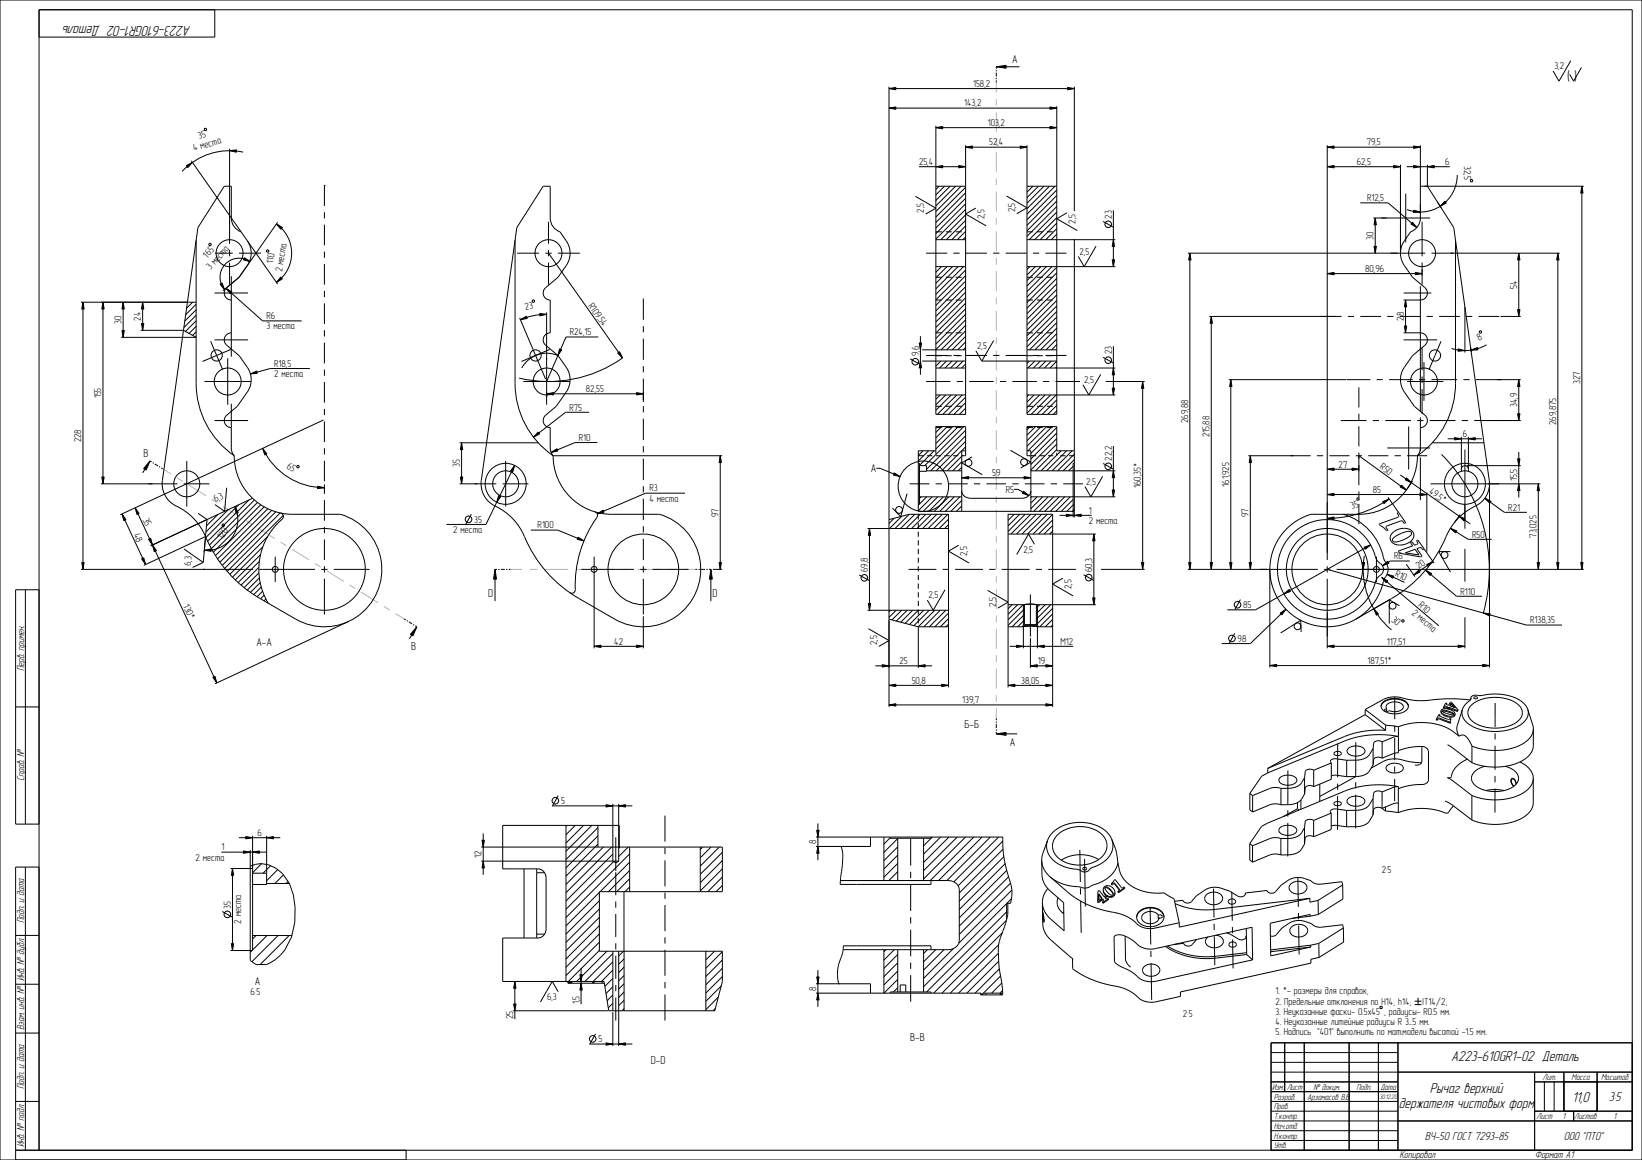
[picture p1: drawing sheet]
<svg xmlns="http://www.w3.org/2000/svg" width="841mm" height="594mm" viewBox="0 0 841 594" stroke-linecap="round" stroke-linejoin="round" font-family="sans-serif">
<g fill="#000">
<path d="M510 34l5-1v2zM455 45h4v1zM455 55h4v1zM538 55h3l-3 1zM547 45h3l-3 1zM118 77h3v1zM479 65h4v1zM495 75h3v1zM523 75h3l-3 1zM538 65h3l-3 1zM680 75h3v1zM724 75h3l-3 1z"/>
<path d="M95 85l4-2-3 3zM479 85h4v1zM491 85h4l-4 1zM680 85h3v1zM714 85h3l-3 1zM724 85h3l-3 1zM731 85h4v1zM810 95l1 4h-1zM142 115l3 1-1 1zM704 112l1 3h-1zM723 114l3 3-3-2zM724 108l3 1h-3z"/>
<path d="M740 103l1 1-3 2zM125 132l3 2-3-1zM570 123l1 3h-1zM570 133h1l-1 4zM609 130l1 3h-1zM704 126h1l-1 4zM778 130v3h-1zM798 130v3h-1zM53 155v3h-1zM63 155l1 3h-2zM73 155l1 3h-2zM113 146l1-1 1 3z"/>
<path d="M116 148l3 2h-1zM144 142l1 1-3 2zM680 140h3v1zM720 154v3h-1zM725 140h3l-3 1zM62 169h2l-1 4zM72 166h2l-1 3zM267 164l3-2v1zM276 161h4l-3 1zM471 176h1l-1 3zM620 162l1 4h-1zM719 167h1v3z"/>
<path d="M747 179l3 1h-3zM753 179l4-1v1zM777 159h1v3zM287 179h1l-2 3zM316 181l1-1 2 3zM471 185l1 3h-1zM570 188l1 4h-1zM630 194l1 4h-1zM778 194v4h-1zM280 202l3-1v1zM326 201l3 1h-3zM570 199h1l-1 3z"/>
<path d="M777 212h1v3zM77 236l-2 5-1-1zM135 230l2 2-1 1zM236 227l1 3h-1zM264 238l-1 4-1-1zM276 221v1l-3 2zM282 232l3-2 1 1zM640 233l1 4h-1zM745 224l3 1h-3zM752 225l4-1v1zM777 235h1v3zM52 244h1v4z"/>
<path d="M120 259l2 3-1 1zM163 249l3 1h-3zM236 244h1l-1 4zM255 254h1l-2 3zM493 245l3-1v1zM524 244l4 1h-4zM570 241l1 4h-1zM570 251h1l-1 3zM680 240h3v1zM680 253h3v1zM692 240h4l-4 1zM708 257l3-2-2 3z"/>
<path d="M718 248l2 3-3-2zM720 245l3 2-3-1zM727 253h4l-4 1zM761 255l3 2-1 1zM778 248v3h-1zM788 248v3h-1zM62 263l3 3-2 1zM69 260l2 3h-1zM76 276h1l1 3zM296 275l3 2-3-1zM306 263l3-2v1zM445 271l1 3h-1z"/>
<path d="M546 263l4 1h-4zM550 264l4-1v1zM560 273l1 4h-1zM680 265h3v1zM699 280l3-1-3 2zM743 271l3 1v1zM747 264l3 2v1zM73 286h1l1 3zM105 282l3-1v1zM254 292v5h-1zM364 292l1 5h-2zM609 288h1l-1 4z"/>
<path d="M620 288h1l-1 4zM630 288h1l-1 4zM640 288h1l-1 4zM698 288h1l-1 4zM708 296l3 1-1 1zM724 294l3-2v1zM730 292l3 2-1 1zM731 289l3-1-3 2zM787 288h1v4zM797 288h1v4zM810 288h1l-1 4zM445 309h1l-1 4z"/>
<path d="M560 306h1l-1 4zM658 304l2-2 1 1zM656 314l3-2-2 3zM704 312l2 2-1 1zM760 314h3v1zM213 321l-2 5-1-1zM304 331l4-1v2zM326 330l3 1-3 1zM521 330l3 1-3 1zM531 331l4-1v2zM680 331l3-1v2zM747 330l3 1-3 1z"/>
<path d="M455 351l4-1v2zM482 350l4 1-4 1zM516 351l4-1v2zM528 341l3-1v2zM536 350l3 1-3 1zM536 340l3 1-3 1zM455 361l4-1v2zM510 376l5-1v2zM536 360l3 1-3 1zM310 412l4 1h-4zM317 413l3-1v1zM126 428l3 1-3 1z"/>
<path d="M137 429l3-1v2zM247 430h1l-1 4zM418 425h2l-1 4zM419 433l1 4h-2zM247 441l1 3h-1zM263 514h1v4zM264 503v3h-1zM297 499h1v4zM298 503v4h-1zM419 509l1 3h-2zM418 500h2l-1 4zM310 534l4 1h-4z"/>
<path d="M317 535l3-1v1z"/>
</g>
<g fill="none" stroke="#000" stroke-width=".51">
<path d="M0 0h841v594h-841zM110 5v14h-90M510 34l5-1v2zM510 36v1M510 37v2M510 40v1M522 34h-12v1M455 45h4v1zM455 55h4v1zM455 44v273l15 4M455 55h86M455 45h95"/>
<path d="M510 41v1M538 55h3l-3 1zM541 54v158h-15v-138M547 45h3l-3 1zM550 44v64M105 66h1v1h-1zM118 77h3v1zM118 76v39M125 78a33 33 0 0 0-32 10M479 65h4v1zM479 64v148h16v-138M479 65h62"/>
<path d="M495 75h3v1zM495 75h31M523 75h3l-3 1zM538 65h3l-3 1zM680 75h3v1zM680 75h47M680 74v209M724 75h3l-3 1zM727 74v22M95 85l4-2-3 3zM98 82l25 37M471 85h24"/>
<path d="M479 85h4v1zM479 95h16M481 95l-2 2M484 95l-5 5M487 95l-8 8M489 95l-10 10M491 85h4l-4 1zM492 95l-13 13M495 96l-16 15M495 99l-16 15M526 95h15M526 95v1"/>
<path d="M529 95l-3 3M532 95l-6 6M535 95l-9 9M538 95l-12 12M540 95l-14 15M541 97l-15 16M680 85h3v1zM680 85h37M714 85h3l-3 1zM717 84v46M720 85h23M724 85h3l-3 1z"/>
<path d="M730 95h81M731 85h4v1zM731 84v11M746 90a19 19 0 0 1-25 17M753 92h1v1h-1zM810 95l1 4h-1zM810 95v197M142 115l3 1-1 1zM142 115a18 18 0 0 1 0 30M142 114l-20 28-8 7M495 102l-16 15M495 104l-16 16"/>
<path d="M495 107l-16 15M495 110l-13 13M495 113l-10 10M495 116l-7 7M495 119l-5 4M541 100l-15 15M541 103l-15 15M541 106l-15 15M541 109l-14 14M541 111l-11 12M541 114l-8 9M541 117l-5 6"/>
<path d="M541 120l-3 3M565 113l5 3M570 108v29M697 104h14l15 13M703 112h7M704 112l1 3h-1zM704 112v18M723 114l3 3-3-2zM724 108l3 1h-3zM727 105v5M736 103l2 3M740 103l1 1-3 2z"/>
<path d="M107 125h1v1l-1-1zM125 132l3 2-3-1zM127 123l15 22M128 134a10 10 0 0 0-13 1 10 10 0 0 0 0 13M137 128l1 1h-1zM281 130l38 53a66 66 0 0 1-53 11M479 137h16M479 123h16M479 137h.1M482 137l-3 2M485 137l-6 5M488 137l-9 8"/>
<path d="M491 137l-12 11M494 137l-15 14M495 121l-2 2M495 138l-16 16M526 137h45M526 123h45M527 137l-1 1M530 137l-4 4M533 137l-7 7M536 137l-10 9M539 137l-13 12M541 137l-15 15"/>
<path d="M541 140l-15 15M550 122v143M570 133h1l-1 4zM570 123l1 3h-1zM608 130h108M609 130l1 3h-1zM609 130v162M704 126h1l-1 4zM725 140h3l-3 1zM728 138v3M743 130h56M778 130v3h-1z"/>
<path d="M778 130v32M798 130v3h-1zM798 130v162M52 155h48M53 155v3h-1zM53 155v93M63 155l1 3h-2zM63 155v18M73 155l1 3h-2zM73 155v14M99 155l-3 3M100 156l-5 5"/>
<path d="M100 159l-5 5M113 146l1-1 1 3zM116 148l3 2h-1zM116 148l19 16h20M144 142l1 1-3 2zM273 154h1v1h-1zM280 160v24M495 141l-16 15M495 144l-16 15M495 147l-16 15M495 150l-16 15M495 152l-16 16"/>
<path d="M495 155l-16 16M495 158l-16 15M541 143l-15 15M541 145l-15 16M541 148l-15 15M541 151l-15 15M541 154l-15 15M541 157l-15 15M541 160l-15 15M680 140h3v1zM680 140h48M719 154h8"/>
<path d="M720 154v3h-1zM720 154v16M750 157v24M777 159h1v3zM62 169h2l-1 4zM72 169h22l6 4h-38M72 166h2l-1 3zM100 161l-6 7M100 164l-5 6M100 167l-3 4M100 170l-1 2M266 163l4 8"/>
<path d="M267 164l3-2v1zM276 161h4l-3 1zM280 161l-7 1-6 2M287 179h1l-2 3zM306 173h-16l-10 22M471 176h1l-1 3zM471 172v20M472 179h23M495 161l-16 15M495 164l-16 15M495 167l-13 12M495 169l-10 10"/>
<path d="M495 172l-7 7M495 175l-4 4M495 178l-2 1M526 179h15M541 162l-15 16M541 165l-14 14M541 168l-11 11M541 171l-8 8M541 174l-5 5M541 176l-2 3M570 177v25M619 162h65"/>
<path d="M620 162l1 4h-1zM620 162v130M719 170h8M719 167h1v3zM747 179l3 1h-3zM753 177l1 3M753 179l4-1v1zM758 170l1-1v1l-1 1zM761 177a22 22 0 0 1-18 1M769 162h10M100 196v-73l-17 123M286 182a14 14 0 0 0-19 6"/>
<path d="M316 181l1-1 2 3zM466 184l5 3M471 185l1 3h-1zM472 185h23M479 188h16M482 185l-3 2M485 185l-4 3M488 185l-4 3M490 185l-3 3M493 185l-3 3M495 186l-2 2M526 188h45"/>
<path d="M526 185h15M527 185l-1 1M530 185l-4 3M533 185l-4 3M536 185l-4 3M538 185l-3 3M541 185l-3 3M541 188h.1M565 183l5 3M570 199h1l-1 3zM570 188l1 4h-1zM629 194h61"/>
<path d="M630 194l1 4h-1zM630 194v98M767 194h12M778 194v4h-1zM778 194v21M166 215l-104 49M280 202l3-1v1zM280 201v2M280 202h49M302 211h-12l-17 13M326 201l3 1h-3zM329 201v5"/>
<path d="M479 218v14M479 218h16v15M479 202h16M479 218v1M482 202l-3 2M482 218l-3 3M484 202l-5 5M485 218l-6 6M487 202l-8 8M488 218l-9 9M490 202l-10 10M491 218l-12 12"/>
<path d="M493 202l-10 10M494 218l-20 20M495 203l-9 9M495 206l-6 6M495 209l-4 3M495 212h-1M526 202h45M527 202l-1 1M528 218l-2 2M530 202l-4 4M530 218l-4 5M532 202l-6 7"/>
<path d="M533 218l-7 8M535 202l-9 10M536 218l-10 10M538 202l-10 10M539 218l-13 13M541 202l-10 10M541 205l-7 7M541 208l-4 4M541 210l-2 2M541 219l-13 13M768 215h11M777 212h1v3z"/>
<path d="M77 236l-2 5-1-1zM78 237l-1-1-4 6M78 237h1M79 238l2 1M81 239h1M83 240h.1M120 233a30 30 0 0 0 30 30h24a29 29 0 0 1 19 40 29 29 0 0 1-42 14l-18-11a66 66 0 0 1-28-31M135 230l2 2-1 1zM135 230a35 35 0 0 0 31 20M152 238l1 1v1l-1-1zM235 227h14M236 227l1 3h-1z"/>
<path d="M236 227v21M264 238l-1 4-1-1zM264 238l-15 31h-20M276 221v1l-3 2zM282 229v2a19 19 0 0 1 2 9 30 30 0 0 0 29 23h25a29 29 0 0 1 19 40 29 29 0 0 1-42 14M282 232l3-2 1 1zM306 227h-11l-13 5M470 233h3M470 237h1v21h-1M473 231l-3 2M475 233h3M476 231l-6 5"/>
<path d="M478 231l-7 7h4v3h-4M479 231h-9v31h80M493 234l-8 7M493 236l-5 5M493 239l-2 2M495 231h-2v31M495 220l-20 20M495 223l-18 18M495 226l-16 15M495 229l-13 12M526 231h2v31M541 233h.1"/>
<path d="M541 232v1M541 222l-13 13M541 225l-13 13M541 227l-13 14M541 230l-11 11M543 233h3M543 231l-10 10M546 231l-10 10M548 233h2M549 231l-10 10M550 239l-3 2M550 237v28"/>
<path d="M550 231h-9v-13h-15v15M550 233l-8 8M550 235l-5 6M565 237l5 3M570 228v26M639 233h23M640 233l1 4h-1zM640 233v59M692 240h4l-4 1zM727 229v2a19 19 0 0 0-2 9 30 30 0 0 1-29 23h-25a30 30 0 0 0-10 51 30 30 0 0 0 48-18 8 8 0 0 0 0-10 30 30 0 0 0-21-23M738 233a83 83 0 0 1 22 81M741 225h18"/>
<path d="M745 224l3 1h-3zM748 224v17M751 238h28M752 225l4-1v1zM752 224v17M777 235h1v3zM778 231v24M52 248h26M52 244h1v4zM90 259l5 3 5 4 3 5 2 4M120 259l2 3-1 1zM120 259a16 16 0 0 1-15 23"/>
<path d="M122 259l-17 16M127 256l-21 21M129 255l-23 11M130 256l-23 23M132 257l-24 24M134 258l-25 25M135 260l-25 24M163 249l3 1h-3zM166 248v3M235 248h10M236 244h1l-1 4zM255 254h1l-2 3z"/>
<path d="M351 253h-20l-25 10M471 254h22M472 254l-1 1M475 241h18M475 254l-5 5M477 254l-7 8M480 254l-7 8M483 254l-7 8M486 254l-7 8M489 254l-8 8M492 254l-8 8M493 245l3-1v1z"/>
<path d="M493 251l1 3 3 1h27l3-1 1-3M493 245h35M493 256l-6 6M493 259l-3 3M524 244l4 1h-4zM528 254h43M528 241h43M528 254v1M531 254l-3 4M534 254l-6 6M537 254l-8 8M540 254l-8 8"/>
<path d="M543 254l-8 8M545 254l-7 8M548 254l-7 8M550 258h.1M550 256l-6 6M550 258l-4 4M570 251h1l-1 3zM570 241l1 4h-1zM680 240h3v1zM680 253h3v1zM680 253h51M680 240h16"/>
<path d="M695 255h1v1h-1zM696 241v-8l24 18M708 257l3-2-2 3zM711 255l5 7M711 255a55 55 0 0 1-31 10M717 243l36 25M718 248l2 3-3-2zM720 245l3 2-3-1zM723 246l-2 5M727 253h4l-4 1zM731 252v31M748 240a1.8 1.8 0 0 1 2-2 1.8 1.8 0 0 1 2 2"/>
<path d="M750 258v13M761 255l3 2-1 1zM761 255l10 7h11M762 248h27M778 248v3h-1zM788 248v3h-1zM788 248v44M62 263l3 3-2 1zM62 263l13 26M69 260l2 3h-1zM69 260l9 19M76 276h1l1 3z"/>
<path d="M101 263l5 3M105 275l-31 14M105 266l-28 13M106 266l-1 17M106 266h.1M112 263l-6 6M114 268l1 1v1l-1-1zM117 261l-12 11M137 275l-19 19M137 260l-26 26M139 261l-26 27M141 262l-27 28"/>
<path d="M144 263l-29 28M144 263a1.8 1.8 0 0 1 1 1 1.8 1.8 0 0 1 0 2 34 34 0 0 0-8 43M145 264l-29 29M241 263l-2 6M269 275a66 66 0 0 0 27 31M272 271h14l13 6M296 275l3 2-3-1zM305 262l1 1M306 263l3-2v1zM306 263v1a68 68 0 0 0-11 32v6a1.8 1.8 0 0 1-1 2 1.8 1.8 0 0 1-2-1M444 271h42M445 271l1 3h-1z"/>
<path d="M445 271v42M455 266l11-3h20v89M458 265l-3 3M462 264l-6 7M466 263l-8 8M469 263l-8 8M470 263v3M470 268v2M470 272v3M470 277v2M471 263l-7 8M474 263l-7 8"/>
<path d="M477 263l-7 8M480 263l-7 8M483 263l-8 8M485 263l-7 8M486 266l-5 5M486 269l-2 2M516 273h45M517 263l-1 1M519 263l-3 3M522 263l-6 6M525 263l-9 9M528 263l-10 10"/>
<path d="M531 263l-10 10M534 263l-11 10M536 263l-10 10M539 263h-23v89M539 263v99M539 263l-10 10M539 266l-7 7M539 269l-4 4M539 272l-1 1M543 264h16M546 263l4 1h-4zM550 264l4-1v1z"/>
<path d="M550 261l-1 1M560 273l1 4h-1zM560 273v37M661 274a26 26 0 0 1 44 13 5 5 0 0 1 3 7l-3 2a26 26 0 0 1-37 18 26 26 0 0 1-7-40zM680 265h3v1zM702 279l-59 33h-14M706 268l10-3v-2v-1l4 6h-1l-1-1-7 2-1 1 1 1a1.1 1.1 0 0 1-1 1 1.1 1.1 0 0 1-1-1zM713 273l4-2h3l3 1 1 2-1 3-2 1-2 1h-3l-2-1-2-1v-2zM714 275l6-3h2l1 1a2.8 2.8 0 0 1-3 3l-5 2-2-1zM743 271l3 1v1zM743 271l9 5h12M747 264l3 2v1z"/>
<path d="M748 263l-3 5M73 286h1l1 3zM105 282l3-1v1zM133 291l-9 9M133 293l-8 8M133 287l-11 11M133 296l-6 6M133 298l-5 5M133 284l-12 13M135 280l-16 16M254 292v5h-1zM255 292h-1v16"/>
<path d="M255 292h1M257 292h2M259 292h1M261 292h1M304 298v34M356 292h1M358 292h.1M359 292h2M362 292h.1M363 292h1v16M364 292l1 5h-2zM440 294l5 3"/>
<path d="M470 281v3M470 286v2M470 290v3M470 294v3M470 299v2M555 294l5 3M608 292h41M609 288h1l-1 4zM620 288h1l-1 4zM630 288h1l-1 4zM640 288h1l-1 4zM680 292l102 28h18"/>
<path d="M697 292h114M698 288h1l-1 4zM699 280l3-1-3 2zM699 285a40 40 0 0 0 14 38M705 290a1.5 1.5 0 0 1 1 2 1.5 1.5 0 0 1-1 1M708 296l3 1-1 1zM708 296l29 24M720 283l5-2 2 3zM720 289l5 6M724 294l3-2v1zM729 281v1l-2-2-1 1 2 4-11-2-1-1 8-2-1-2 1 1h2v-2l9 11M730 292l3 2-1 1z"/>
<path d="M730 292l16 13h13M731 289l3-1-3 2zM734 288l-10 6M750 281v17M787 288h1v4zM797 288h1v4zM810 288h1l-1 4zM13 302v120M20 302h-12v120h12M134 301l-4 3M135 303l-3 3M135 305l-2 2"/>
<path d="M136 307l-1 1M137 309h.1M207 317h1M208 318h1M209 318l2 1M212 320h.1M329 316v16M444 313h42M445 309h1l-1 4zM455 318v44M456 313h-1M459 313l-4 3"/>
<path d="M462 313l-5 4M465 313l-6 5M467 313l-6 6M470 313l-6 6M470 303v3M470 308v2M470 312v3M470 317v2M473 313l-7 7M476 313l-8 7M479 313l-9 8M482 313l-9 8"/>
<path d="M484 313l-8 8M486 314l-7 7M486 317l-4 4M486 320l-2 1M516 310h9M518 310l-2 2M521 310l-5 5M524 310l-8 7M525 310h6M525 320h6M525 310v10M525 320l-1 1"/>
<path d="M525 312l-9 8M525 315l-7 6M525 317l-4 4M531 310h30M531 320l1 1M531 310v10M533 310l-2 1M535 310l-4 4M538 310l-7 7M539 312l-8 8M539 314l-6 7M539 317l-4 4"/>
<path d="M560 306h1l-1 4zM635 307l-3 5M656 314l3-2-2 3zM658 304l2-2 1 1zM659 312l-19 18h-14M680 314v18M704 312l2 2-1 1zM712 307l-9 5M718 317l1 1v1l-1-1zM750 316v16M760 314h3v1zM213 320v1l-3 6"/>
<path d="M213 321l-2 5-1-1zM304 331l4-1v2zM304 331h25M326 330l3 1-3 1zM470 321h.1M470 321h16M516 321h8M517 331h33M521 330l3 1-3 1zM524 321h8M524 332v-22l4-1 3 1v22M524 320h7"/>
<path d="M528 327v15M531 331l4-1v2zM532 321h7M539 320l-1 1M632 324l-2 6M680 331l3-1v2zM680 331h70M747 330l3 1-3 1zM455 351l4-1v2zM455 351h31M482 350l4 1-4 1zM516 351l4-1v2z"/>
<path d="M516 351h23M528 341l3-1v2zM528 341h11M536 350l3 1-3 1zM536 340l3 1-3 1zM741 360l-2 2M741 360h.1M743 360l-1 1h-1M743 360h.1M743 360l4 3M753 357v1l-3 3-1 2M753 357l2-1 10-1 6 1 8 3 2 2 1 2"/>
<path d="M753 357v1M757 357h-2v1M8 362h12M455 361l4-1v2zM455 361h84M510 376l5-1v2zM510 375v1h11M510 368v1M510 369v1M510 371v2M510 373v1M536 360l3 1-3 1z"/>
<path d="M707 362l1 1 1 1 5 2 5-2 2-1v-1M707 362l1-2 1-1 5-1 5 1 2 1v2M707 362h.1M707 362l3-3 4-1 5 1 2 1v2M710 363v1M711 361l2-1h3l2 1 1 1-1 1-2 1h-6h-1l1-1v-1zM716 377l-2 1M716 377a50 50 0 0 0-27 2l-40 17M721 362h.1M736 368v1M736 368h.1M736 369h.1"/>
<path d="M737 366l-1 2M737 366h.1M737 367h.1M737 367l5 1h1M737 366v1M738 368h-1l-1 1M738 368l5 2M738 368h-1h-1M738 368h.1M738 364l1 2 3 1h3v-1M738 364l1 2 3 1h2l1-1M739 364l3 2h3"/>
<path d="M739 364h.1M739 364h3l3 2M739 364h2l4 2M739 362v1M739 362h.1M739 363h1M739 362h1M740 363h.1M740 362v1M740 362h1v1M740 362h.1M741 361h.1"/>
<path d="M741 360v1M741 363h.1M741 362h-1v1M741 363h1M742 363l2 1 1 2M742 363h-3l-1 1M742 363h.1M742 363l4 1M742 362v1M742 362l4 2M743 370h.1M743 368v2"/>
<path d="M743 368v1M743 361h.1M743 361l2 1M743 360l2 2-3-1zM743 360v1M746 364h.1M747 364h-1M747 363l-1 1M747 364h.1M747 363h.1M747 363v1M747 377l2-1 2 1 3 5"/>
<path d="M747 377l-7-5a33 33 0 0 0-24 0v5M749 363l-3 9v3l1 2M749 363a9 9 0 0 0 8 10 23 23 0 0 0 25-5l1-2-1-3M754 361l2-2 5-1 5-1h4l4 2 4 2 1 2 1 3-2 3-5 3-6 1-6-1-5-1-3-3-1-4zM782 363l3 10a11 11 0 0 1-10 10 33 33 0 0 1-21-1M694 398l-18 10M708 390l-6 3M716 384l6-1 7-1 2 1 1 2-1 16-2 1h-7l-6 2M718 389l10 1M728 382v8l-1 2h-2M741 381l13 10M752 389l-6 4-2 2-1 3h-2l13 9"/>
<path d="M754 382v9M760 392l-3 2-2 2-1 2v2l2 2 2 2 8 1 7-1 3-2 1-2 1-2-1-2-3-2-3-2M778 390l5 3 2 4a10 10 0 0 1-8 11 32 32 0 0 1-23-1M785 382a13 13 0 0 1-12 10 33 33 0 0 1-19-1M283 413h41M286 407l-3 6M310 412l4 1h-4zM314 412v29l1 1 2-1M317 413l3-1v1zM317 412v29M665 414v1M665 414l-8 4"/>
<path d="M665 411v3M666 410v4M676 402v8M689 405l-40 16M713 412l3-1v5l6-1 6-1 6 1 7 1 3-3M740 410l4 2 10 8M754 407v13M761 405l5-1 4 1M777 401l-1-2h-2v2l1 2M785 411a13 13 0 0 1-12 10 33 33 0 0 1-19-1M122 429h22M126 428l3 1-3 1z"/>
<path d="M129 428v59h-1M137 429l3-1v2zM137 428v25h-8M246 434h124v23h-63v30h63v16l-4 15h-54l-3-15h-29M247 430h1l-1 4zM247 427v21M257 423v22M280 423h37v11M290 423v80M290 423h.1M295 423l-5 4M299 423l-9 9"/>
<path d="M303 423l-13 13M306 423v11M306 424l-16 16M306 428l-16 16M306 432l-16 17M309 434l-19 19M313 434l-23 23M314 437l-24 24M317 434h.1M322 434l-5 5M322 434v23M322 437l-32 33"/>
<path d="M359 434v23M360 434l-1 1M364 434l-5 5M368 434l-9 9M370 436l-11 12M418 429h96v6M418 433h13M418 425h2l-1 4zM419 433l1 4h-2zM419 422v18M431 433a35 35 0 0 1 0 16l-1 4M453 429v22"/>
<path d="M456 429h21M456 429l-3 3M460 429v22M460 429l-7 7M460 434l-7 7M460 438l-7 7M473 429v22M478 429l-5 4M482 429l-9 8M486 429l-13 13M490 429l-17 17M494 429l-21 21"/>
<path d="M499 429l-23 22M503 429l-22 22M507 429l-22 22M511 429l-22 23M514 431l-23 23M514 435l1 8a40 40 0 0 1 3 18v2h-2v8M514 435l-23 22M514 439l-23 22M537 430l-3 9v5l2 3 2 2 7 4 10 2 3-1 7-3 3-2 3-3 2-4M542 427h1a16 16 0 0 1 23 3 10 10 0 0 1-8 12 15 15 0 0 1-19-7 8 8 0 0 1 3-8zM569 430l3 5 1 7M569 430a19 19 0 0 0-24-7 14 14 0 0 0-8 7"/>
<path d="M569 430l1 5-2 4-4 3-8 5-11-3-5-3-2-2-2-3v-3l1-3M13 444v145M20 444h-12v150M128 444a15 15 0 0 1 20 8 35 35 0 0 1-4 37 13 13 0 0 1-13 5l-3-2zM128 445h1M129 447h8M134 442l-5 5M137 452h11M139 443l-4 4M142 445l-5 6M145 448l-4 4M148 451l-2 1"/>
<path d="M246 441h71M247 441l1 3h-1zM265 445h12l2 2 1 3v26l-1 2-1 2h-2h-11M268 445v35M275 447v31M307 457l-17 17M314 441l-24 25M320 457v61M322 441l-15 16M322 446l-10 11M322 450l-6 7M322 454l-2 3"/>
<path d="M370 441l-11 11M370 445l-11 11M370 449l-7 8M370 453l-3 4M430 453h9M430 453h.1M430 451h56a5 5 0 0 1 5 5v26a5 5 0 0 1-5 4h-54M460 442l-7 7M460 446l-5 5M460 451h.1M515 442l-24 24M516 446l-25 24"/>
<path d="M517 449l-26 25M518 452l-27 26M518 456l-27 27M534 448v3l2 3 9 8v15l-8-7-2-4-1-6 3-5M542 460v4l3 4M557 445h.1M557 445l-1 1-1-1M562 456v6M562 456h.1M563 440l-5-2h-5h-5l-4 2M563 458l1 2M563 458l1 2-1 1z"/>
<path d="M563 456h-1M563 456h.1M563 456l3 3M565 456l1 2 2 1h2l1-2M565 456l1-2h2l2 1 1 2M565 456v1l1 2M566 455h2l2 3M566 454h1l1 1 2 2v1h-1l-1-1-2-2zM566 459h.1M566 459h1M567 459h.1M567 459l-1 1h2"/>
<path d="M567 459l-1 1M568 460h.1M569 452h2l2 3M569 452v1M569 453h.1M569 453h2l2 2M570 458h.1M571 457v1l-1 1h-3M571 450l-2 2M571 450h.1M571 450l3 5 2-1M573 442l1 6a22 22 0 0 0 22 9"/>
<path d="M573 456v1M573 457h.1M573 455v1M573 455h.1M573 456h.1M576 454h.1M576 455l-3 2M576 454v1M576 454l-3 3M576 455h.1M8 479h12M129 479h20"/>
<path d="M131 479l-2 2M137 479l-8 7M142 479l-13 13M148 479l-15 15M307 461l-17 17M307 465l-17 18M307 470l-17 17M307 474l-17 17M307 478l-17 17M513 478l-31 31M515 471v2a39 39 0 0 0-2 29l1 7M515 471l-37 38"/>
<path d="M516 463l-43 42M516 467l-41 41M516 463v5l-1 3M518 460l-2 3M534 473l1 5 3 3M534 468l1 4M545 467h-1M562 462h.1M565 462h.1M565 460v1M565 460l-3 2M565 461h.1"/>
<path d="M565 461l-3 1M565 461v1M568 460v1M568 460l-3 2M568 461l-3 1M568 461h.1M576 479v12l1 2 2 2M593 469l-2-2h-3l-3 1v2l1 2 3 1 3-1 2-2M593 469h2v1h-1M593 469v1M593 470v1M594 470h.1"/>
<path d="M594 470h-1M596 469v1M596 469v-1l-2-2-5-1-5 1-1 2-1 2M596 469v2l-2 2-5 2-5-2-1-2-1-1M638 475l1 14M671 468l-20 5v16l20-4-20 2M671 469l-9 1M129 487l-1 1M257 480v23M297 499h1v4zM298 496v18M307 487l-16 16h19"/>
<path d="M307 482l-17 18M311 487l-16 16M314 487v31M314 488l-14 15M314 493l-10 10M314 497l-6 6M317 487v49M319 487l-2 3M320 491l-3 3M320 495l-3 3M320 499l-3 3M362 487v31"/>
<path d="M362 487h.1M366 487l-4 5M370 487l-8 9M370 492l-8 8M370 496l-8 8M419 497v19M432 484l-1 5a24 24 0 0 0-1 15M432 484h7M432 484h.1M453 486v23l7-7M454 486l-1 1M458 486l-5 6"/>
<path d="M460 486v22M460 489l-7 7M460 493l-7 7M460 497l-7 7M473 486v22M475 486l-2 2M479 486l-6 7M483 486l-10 11M488 486l-15 15M511 488l-20 21M511 484l-24 25M512 492l-17 17"/>
<path d="M512 496l-13 13M512 500l-8 9M547 489l3 2M549 491v5l3 2 8 4 11 3M582 483l-3-2-4-2h-3l-1 1v13l2 2 7 3 3 2M592 486l49-11 1 17M639 488l-16 2M639 489l-16 2M639 489l3 3M642 492l-50 10M671 484l-20 2M8 504h12"/>
<path d="M263 518h49M263 503h2M263 514h1v4zM264 503v3h-1zM264 503v19M291 503h.1M292 503h.1M293 503h.1M298 503v4h-1zM304 503h.1M308 503h.1M314 518v18"/>
<path d="M314 501l-4 4M314 505l-4 4M314 509l-3 3M314 514l-2 2M320 504l-3 2M320 508l-3 3M320 512l-3 3M320 516l-1 2M366 516l-1 2M368 511l-6 6M369 505l-7 8M370 500l-8 9"/>
<path d="M418 509h85M418 504h12M418 500h2l-1 4zM419 509l1 3h-2zM456 509v-1h21v1M460 506l-2 2M461 508v-4h3v4M502 509h12M503 509h.1M505 509h.1M512 509h.1M513 509h.1"/>
<path d="M513 503l-5 6M513 507l-1 2M514 509h-11M707 516l1-1v1h-1zM725 513h3M725 514h3M726 511v3M8 529h12M302 535h22M305 529l-3 6M310 534l4 1h-4zM317 535l3-1v1z"/>
<path d="M651 539h65M658 534v25M668 534v55M691 534v55M706 534v55M716 534v55M836 534h-185v55M651 549h185M651 554h65M651 559h65M651 544h65M786 554h50"/>
<path d="M786 549v40M791 554v15M796 554v15M801 549v20M818 549v20M8 564h12M651 574h185M651 569h65M651 564h65M651 579h65M786 569h50M806 569v5"/>
<path d="M8 589h828v-584h-816v584M208 589v5M651 584h65"/>
<circle cx="568" cy="115" r="1.7"/>
<circle cx="469" cy="185" r="1.7"/>
<circle cx="568" cy="184" r="1.7"/>
<circle cx="568" cy="239" r="1.7"/>
<circle cx="259" cy="248" r="11"/>
<circle cx="259" cy="248" r="7"/>
<circle cx="473" cy="249" r="13"/>
<circle cx="750" cy="248" r="11"/>
<circle cx="750" cy="248" r="7"/>
<circle cx="240" cy="266" r="1.7"/>
<circle cx="166" cy="292" r="21"/>
<circle cx="329" cy="292" r="18"/>
<circle cx="443" cy="296" r="1.7"/>
<circle cx="558" cy="296" r="1.7"/>
<circle cx="680" cy="292" r="18"/>
<circle cx="680" cy="292" r="21"/>
<circle cx="634" cy="310" r="1.7"/>
<circle cx="631" cy="327" r="1.7"/>
<circle cx="284" cy="410" r="1.7"/>
<circle cx="304" cy="532" r="1.7"/>
</g>
<g fill="none" stroke="#b5b5b5" stroke-width=".51">
<path d="M510 42v5M510 51v3M510 57v11M510 71v3M510 78v10M510 91v4M510 98v10M510 112v3M510 119v10M510 132v3M510 139v10M510 152v4"/>
<path d="M510 159v10M510 173v3M510 180v10M510 193v4M510 200v10M510 213v4M510 220v10M510 234v3M83 240l5 3M91 245l3 1M97 248l8 6M108 256l3 1"/>
<path d="M114 259l9 6M510 241v10M510 254v4M126 267l3 1M132 270l9 6M144 278l3 1M510 261v10M510 275v3M150 281l8 6M161 289l3 1M167 292l9 6M179 300l3 1"/>
<path d="M262 292h5M271 292h4M279 292h12M295 292h4M303 292h12M319 292h4M327 292h11M342 292h4M350 292h6M510 281v10M510 295v3M185 303l9 6"/>
<path d="M197 311l3 1M203 314l4 3M510 302v10M510 315v4M510 322v10M510 336v3M510 342v11M510 356v3M510 363v5"/>
</g>
<!-- layer: AXES -->
<g fill="none" stroke="#000" stroke-width=".51">
<path d="M166 95h.1M166 95v10M720 99v25M118 114v11M166 109v3M166 115v11M281 114v11M479 119h3M484 119h3M489 119h4M495 119h.1M526 119h3"/>
<path d="M531 119h3M536 119h3M707 112h25M728 114v17M100 123l1-6 14-22h3v17a8 8 0 0 0 5 7l4 4a11 11 0 0 1 0 13l-5 6-6 5a4 4 0 0 0-1 4 4 4 0 0 0 3 3M110 130h9M118 128v3M118 134v12M122 130h12M166 129v3M166 135v11M264 123v73a45 45 0 0 0 19 37"/>
<path d="M265 130h11M279 130h4M281 128v3M281 134v12M286 130h11M474 130h11M488 130h4M495 130h10M509 130h3M515 130h11M529 130h3M535 130h11"/>
<path d="M712 130h18M728 134v12M733 130h11M745 123v73a45 45 0 0 1-19 37M110 150h17M118 141v42M166 149v3M166 155v11M329 153v11M479 154h3M479 142h3M484 154h3"/>
<path d="M484 142h3M489 154h4M489 142h4M495 154h.1M495 142h.1M526 154h3M526 142h3M531 154h3M531 142h3M536 154h3M536 142h3M719 150h14"/>
<path d="M727 154a4 4 0 0 0 4-3 4 4 0 0 0-1-4 26 26 0 0 1-12-15 11 11 0 0 1 1-9l3-4a7 7 0 0 0 5-7v-17h4l14 22 18 129a13 13 0 0 1-10 15l-6 4-4 6a70 70 0 0 1-30 35l-19 11M727 147v64M108 175l6 14M110 174h17M118 179l-14 6M118 170a4 4 0 0 0-3 3 4 4 0 0 0 1 4 26 26 0 0 1 12 15 11 11 0 0 1-1 9l-5 7-6 5a4 4 0 0 0-1 4 4 4 0 0 0 3 2M166 169v3M166 175v11M270 171l9 23M282 179l-15 6M329 167v3M329 173v11"/>
<path d="M479 170h3M484 170h3M489 170h4M495 170h.1M526 170h3M531 170h3M536 170h3M677 162h10M690 162h4M697 162h10M711 162h3M717 162h11"/>
<path d="M719 174h17M727 170a4 4 0 0 1 4 3 4 4 0 0 1-1 4 26 26 0 0 0-12 15 11 11 0 0 0 1 9l5 7 6 5a4 4 0 0 1 1 4 4 4 0 0 1-4 2M728 178v12M731 162h3M737 162h11M738 175l-6 14M751 162h3M757 162h11M100 196a45 45 0 0 0 20 37l-2-3v-23M105 195h24M117 183v24M166 189v3"/>
<path d="M166 196v10M268 195h24M280 183v24M329 187v4M329 194v11M474 195h13M474 182h11M479 182h3M484 182h3M488 182h4M489 182h4M490 195h3"/>
<path d="M495 182h.1M495 182h10M496 195h13M509 182h3M512 195h3M515 182h11M519 195h12M526 182h3M529 182h3M531 182h3M534 195h3M535 182h11"/>
<path d="M536 182h3M541 195h12M690 194h12M696 198v11M705 194h3M711 194h13M721 195h18M727 194h3M728 193v3M728 199v13M729 185v20M733 194h13"/>
<path d="M750 194h3M756 194h13M110 215h17M166 209v4M166 216v10M329 208v3M329 214v11M479 219h3M479 208h3M484 219h3M484 208h3M489 219h4"/>
<path d="M489 208h4M495 219h.1M495 208h.1M526 219h3M526 208h3M531 219h3M531 208h3M536 219h3M536 208h3M687 215h13M696 212v3M696 218v11"/>
<path d="M703 215h3M710 215h13M721 218v22M726 215h3M727 214v17M732 215h13M749 215h3M755 215h13M96 236v23M166 230v3M166 236v10M249 227h27"/>
<path d="M259 236v23M282 229v-10a4 4 0 0 1-4-2 4 4 0 0 1 1-4 36 36 0 0 0 12-15 11 11 0 0 0-1-10l-4-6-7-5a4 4 0 0 1-1-4 4 4 0 0 1 4-3v-16a4 4 0 0 1-4-3 4 4 0 0 1 1-4 26 26 0 0 0 13-15 11 11 0 0 0-2-9l-3-4a8 8 0 0 1-5-7v-17h-4l-13 22-18 129a13 13 0 0 0 9 15l4 2 4 4 5 8M329 228v4M329 235v11M479 233h3M484 233h2M488 233h3M493 233h.1M493 233h2M531 233h-5M532 233h3M537 233h2"/>
<path d="M541 233h.1M661 233h10M674 233h4M681 233h10M694 233h4M696 232v3M696 238v10M701 233h10M710 229h22M714 233h3M721 233h10M727 234v22"/>
<path d="M734 227h26M750 230v35M76 248h15M83 246a13 13 0 0 0 7 13M94 248h13M166 250v3M166 256v11M243 248h11M257 248h14M329 249v3M329 255v11M466 248h10"/>
<path d="M479 248h3M486 248h10M499 248h3M505 248h10M519 248h3M525 248h10M538 248h3M545 248h10M680 257v30M696 252v3M696 258v10M733 248h35"/>
<path d="M166 270v3M166 276v11M329 269v4M329 276v11M104 292h26M133 292h28M141 285v13M165 292h3M166 290v3M166 296v19M171 292h18M298 292h27"/>
<path d="M304 285v13M328 292h3M329 290v3M329 296v19M334 292h19M465 292h15M483 292h3M489 292h14M507 292h3M513 292h14M531 292h3M537 292h14"/>
<path d="M645 292h30M678 292h3M680 290v3M680 296v30M685 292h37M705 285v13M705 290a1.5 1.5 0 0 0-2 2 1.5 1.5 0 0 0 2 1M296 306l19 11M528 304v22M714 357v11M753 358a127 127 0 0 0-26 1l-11-2h-4l-3 1-10 5M757 357l-1 1h-1"/>
<path d="M766 360v12M699 366l-50 27M699 366l11 8M699 363v3M699 363l11 8M708 380l-2-1-2 1-1 3M708 380v8M710 374h-10l-8 2-43 17M710 371l6 1M710 371v3M714 378l-6 2M714 378v11"/>
<path d="M714 371v4M716 377v9h-2l-6 2M766 375v4M785 373v9M649 393v3l-3 2-6 8M656 398l2-1h3l2 1 1 2-2 2h-4l-3-2v-1zM660 395v17M668 398l-2 3-2 2-3 1h-5M668 398v9M673 394h-2h-2l-1 4M673 394v9M682 397h2l6 1"/>
<path d="M682 391v8l-9 4M682 391l-9 3M683 385h3l1 1-1 1h-1l-2-1zM685 381v17M690 389h-7h-1v2M690 389v9M691 383l2-1h3l2 1 1 2-2 2h-4l-3-1v-2zM694 380v17M703 392l-2 3-2 2-3 1h-6M703 383l-2 4-2 1-3 1h-6M703 383v9M708 388h-2h-2l-1 4"/>
<path d="M710 392l3-1h3l2 1 1 2-2 1-4 1-3-2v-1zM714 399v11M714 392v4M718 389h-5l-5 1M766 397v4M766 382v12M785 399v12M341 418v13M640 406v9l2 1M640 406l2 1M642 407v9M656 412h-5l-9 4"/>
<path d="M656 404l-5-1-9 4M656 404v8M660 415v3M668 407l-2 3-2 1-3 1h-5M673 403l-2-1-2 1-1 4M682 416v9l-9 3M682 416l-9 4M683 411l3-1 1 2h-1l-1 1-2-1zM685 408v17M685 401v3M690 415l-7-1-2 1 1 1M690 415v8"/>
<path d="M690 409l3-1h3l2 1 1 2-2 1-4 1-3-2v-1zM694 407v17M694 401v3M703 417l-2 4-2 1-3 1h-6M703 409l-2 4-2 1-3 1h-6M703 409v8M708 414l2 1M708 414l-2-1-2 1-1 3M708 406l-2-1-2 1-1 3M708 406v8M710 415l6 1M710 413v2"/>
<path d="M713 412l-5 2M716 403a50 50 0 0 0-27 2M716 403h-2l-6 3M716 403v8M766 404v12M776 402v-3h-2v2l1 2M257 423h23M315 429v17M341 434v3M446 429v4h-15M466 430v13M553 435v17"/>
<path d="M555 440l1 24M640 432v8l2 1M640 432l2 1M642 433v8M649 421l-3 2-6 9M656 424l2-1h3l2 1 1 1-2 2-4 1-3-2v-1zM656 438h-5l-9 3M656 429h-5l-9 4M656 429v9M660 421v18M668 432l-2 3-2 2-3 1h-5M668 424l-2 3-2 1-3 1h-5"/>
<path d="M668 424v8M673 428h-2l-2 1-1 3M673 420h-2h-2l-1 4M673 420v8M682 423h2h6M257 445h8M275 445v2h4M315 447v11M341 441v13M341 457v3M466 446v4M466 453v13"/>
<path d="M477 451v2h-38M534 441v7M538 449l9 8a57 57 0 0 0 27 11l5 2 5 4 3 1h4l13-2M553 455v3M557 445l-2-1v1M596 457l5 3 3 13M618 458l2-1h4l2 2v2l-2 2h-4l-3-2v-1zM622 455v15M631 457v14M638 457l-1 2h-2l-5-3-6-1-4-1-3 2a18 18 0 0 0-7 6h-2h-1l-1-1-4 1M638 457v1M661 453l3-2 3 1 2 1v2l-2 2-4 1-3-3v-1z"/>
<path d="M665 450v14M688 453l-1-2-12 2-7-3-4-1-4 2-4 2-4 4h-2l-1-1-11 1M688 453l-13 8M688 453v7l-13 8M279 478h-4v2M315 462v3M315 468v12M341 463v14M341 480v3M466 470v3M466 476v14M534 462v11"/>
<path d="M534 467l1 5zM553 461l1 17M589 465v19M622 473v3M622 479v15M623 479l3 1 1 2-1 2-3 1h-3l-2-1-1-2 2-2M628 478l7 3h2l1-2M629 461l3-1 1 2-1 1h-2l-1-1zM631 475v3M638 479v1M638 479h.1M661 475l3-2 3 1 2 1 1 2-3 2-4 1-2-3v-1z"/>
<path d="M665 468v3M665 474v15M671 460l-52 6-9-1-8-2M671 460l-67 15v-2M671 460v2l4-1M671 468v1l4-1M675 461v7M688 475v-1l-13 1-7-3-4-1-3 1-4 3-4 4h-2M688 475l-13 8M688 475v7l-12 8M257 480h8M315 483v3"/>
<path d="M315 489v12M341 486v14M439 484h38v2M466 493v3M466 499v14M538 481l9 8M582 483l5 3h5M586 495l2-1h3l3 1v2l-2 3h-4l-3-2v-2zM589 487v3M590 493v19M597 485a38 38 0 0 0 26 6M598 484l5 3 7 2 6 1h7"/>
<path d="M613 481l-3 3h-1h-2l-1-1-5 1M630 483l2-1 1 2-1 1h-1l-2-1zM631 481l1 15M675 483l-4 1v1M675 483l1 7M676 490l-5 1v2l-66 15v2l-14 3-6-1-7-5-7-2M257 503h23M315 504v4M315 511v12M341 503v3M341 509v14M430 504h16v5"/>
<path d="M583 500l4 2h5"/>
<circle cx="118" cy="130" r="7"/>
<circle cx="281" cy="130" r="7"/>
<circle cx="728" cy="130" r="7"/>
<circle cx="111" cy="182" r="2.9"/>
<circle cx="117" cy="195" r="7"/>
<circle cx="274" cy="182" r="2.9"/>
<circle cx="280" cy="195" r="7"/>
<circle cx="729" cy="195" r="7"/>
<circle cx="735" cy="182" r="2.9"/>
<circle cx="96" cy="248" r="7"/>
<circle cx="141" cy="292" r="1.5"/>
<circle cx="304" cy="292" r="1.5"/>
</g>
<!-- layer: DETAILS -->
<g fill="none" stroke="#000" stroke-width=".51">
<path d="M805 31l-7 11-3-6M810 35l-4 7-2-4M469 101l10 6-5 3M500 107l-5 3 10 6M516 100l10 6-5 3M546 109l-5 3 11 6M561 126l-6 11-3-6M500 180l3 5M509 174l-6 11M503 185h23M564 192l-6 10-3-5M449 240h2l10 4"/>
<path d="M498 234l-5 3 10 6M517 231l11 6-5 3M116 250l-1 12-5-4M458 242l3 2-3-1zM465 253l-4 11-4-4M519 251h2l6 3M524 252l3 2-3-1zM565 244l-6 10-3-5M105 275l-1 13M491 279l-5 3 10 6M530 279l-3-6-6 11M94 281l10 7"/>
<path d="M104 288l-5 3M544 296l-5 3 11 6M743 282h-6l6 11M484 302l-6 11-3-6M506 302l10 6-5 3M717 310l-5-3v12M445 322l10 6-5 3M666 324v-6l-10 6M283 503l-6 10M283 503l3 5M283 503h7"/>
<circle cx="496" cy="237" r="1.7"/>
<circle cx="525" cy="237" r="1.7"/>
<circle cx="460" cy="261" r="1.7"/>
<circle cx="740" cy="284" r="1.7"/>
<circle cx="713" cy="310" r="1.7"/>
<circle cx="665" cy="321" r="1.7"/>
</g>
<path d="M458 242l3 2-3-1zM524 252l3 2-3-1z" fill="#000"/>
<!-- layer: DRAFT_DIMS -->
<g fill="#000">
<path d="M42 155l1 3h-1zM128 191l3-1 1 1zM585 195l1 4h-1zM369 233v4h-1zM78 279l2 3h-1zM42 288h1l-1 4zM368 288h1v4zM585 288h1l-1 4zM708 290l3-3v1zM710 294l4 1-1 1zM109 347l1-1 1 4zM452 340l3 1-3 1z"/>
<path d="M470 341l4-1v2zM650 341l4-1v1zM759 340l4 1h-4zM125 436h3l-3 1zM129 436h4v1zM119 445l1 3h-2zM118 483h2l-1 4z"/>
</g>
<g fill="none" stroke="#000" stroke-width=".51">
<path d="M41 155h55M42 155l1 3h-1zM42 155v137M128 191l3-1 1 1zM159 189h-21l-10 2M566 195h20M585 195l1 4h-1zM585 195v97M283 233h87M369 233v4h-1zM369 233v59M763 248v94"/>
<path d="M78 279l2 3h-1zM78 279l33 71M106 266l-29 13M41 292h64M42 288h1l-1 4zM365 292h5M368 288h1v4zM564 292h22M585 288h1l-1 4zM650 292v50M708 290l3-3v1zM710 294l4 1-1 1z"/>
<path d="M710 294l9 4M722 287h-10l-4 3M179 318l-69 32M455 317v25M470 321v21M109 347l1-1 1 4zM448 341h29M452 340l3 1-3 1zM470 341l4-1v2zM650 341l4-1v1zM650 341h113M759 340l4 1h-4z"/>
<path d="M113 436h23M125 436h3l-3 1zM128 435v9M129 436h4v1zM129 435v10M118 445h10M119 445l1 3h-2zM119 445v42M114 467l5 3M118 487h10M118 483h2l-1 4z"/>
<circle cx="116" cy="468" r="1.7"/>
</g>
<g font-size="7.6">
<text x="98" y="13" transform="rotate(-180 98 13)">A223-610GR1-02 Деталь</text>
<text x="743" y="543">A223-610GR1-02 Деталь</text>
<text x="732" y="560">Рычаг верхний</text>
<text x="717" y="567">держателя чистовых форм</text>
<text x="805" y="564">11,0</text>
</g>
<text font-size="7.5" x="803" y="42">( )</text>
<text font-size="6.8" x="824" y="564">3:5</text>
<g font-size="6.1">
<text x="730" y="584">ВЧ-50 ГОСТ 7293-85</text>
<text x="801" y="584">ООО &quot;ПТО&quot;</text>
</g>
<g font-size="5.9">
<text x="518" y="32">А</text>
<text x="73" y="234">B</text>
<text x="446" y="242">A</text>
<text x="250" y="306">D</text>
<text x="365" y="306">D</text>
<text x="131" y="331">А-А</text>
<text x="211" y="333">B</text>
<text x="494" y="373">Б-Б</text>
<text x="517" y="382">А</text>
<text x="131" y="504">A</text>
<text x="466" y="533">B-B</text>
<text x="333" y="545">D-D</text>
</g>
<g font-size="5.3">
<text x="12" y="344" transform="rotate(-90 12 344)">Перв. примен.</text>
<text x="12" y="400" transform="rotate(-90 12 400)">Справ. №</text>
<text x="12" y="473" transform="rotate(-90 12 473)">Подп. и дата</text>
<text x="12" y="503" transform="rotate(-90 12 503)">Инв. № дубл.</text>
<text x="12" y="528" transform="rotate(-90 12 528)">Взам. инв. №</text>
<text x="12" y="558" transform="rotate(-90 12 558)">Подп. и дата</text>
<text x="12" y="588" transform="rotate(-90 12 588)">Инв. № подл.</text>
<text x="717" y="593">Копировал</text>
<text x="786" y="593">Формат A1</text>
</g>
<g font-size="5.1">
<text x="796" y="35">3,2</text>
<text x="498" y="44">158,2</text>
<text x="494" y="54">143,2</text>
<text x="506" y="64">103,2</text>
<text x="102" y="71" transform="rotate(-17 102 71)">35</text>
<text x="100" y="78" transform="rotate(-17 100 78)">4 места</text>
<text x="507" y="74">52,4</text>
<text x="700" y="74">79,5</text>
<text x="471" y="84">25,4</text>
<text x="695" y="84">62,5</text>
<text x="740" y="84">6</text>
<text x="750" y="85" transform="rotate(90 750 85)">32,5</text>
<text x="700" y="103">R12,5</text>
<text x="473" y="109" transform="rotate(-90 473 109)">2,5</text>
<text x="504" y="112" transform="rotate(-90 504 112)">2,5</text>
<text x="520" y="109" transform="rotate(-90 520 109)">2,5</text>
<text x="569" y="112" transform="rotate(-90 569 112)">23</text>
<text x="551" y="115" transform="rotate(-90 551 115)">2,5</text>
<text x="703" y="123" transform="rotate(-90 703 123)">30</text>
<text x="553" y="130">2,5</text>
<text x="106" y="132" transform="rotate(-48 106 132)">165</text>
<text x="140" y="135" transform="rotate(-81 140 135)">110</text>
<text x="108" y="138" transform="rotate(-48 108 138)">3 места</text>
<text x="144" y="139" transform="rotate(-81 144 139)">2 места</text>
<text x="699" y="139">80,96</text>
<text x="777" y="148" transform="rotate(-90 777 148)">54</text>
<text x="269" y="159" transform="rotate(-12 269 159)">23</text>
<text x="301" y="157" transform="rotate(55 301 157)">R109,</text>
<text x="62" y="166" transform="rotate(-90 62 166)">30</text>
<text x="72" y="164" transform="rotate(-90 72 164)">24</text>
<text x="137" y="163">R6</text>
<text x="306" y="164" transform="rotate(55 306 164)">54</text>
<text x="719" y="164" transform="rotate(-90 719 164)">28</text>
<text x="137" y="169">3 места</text>
<text x="292" y="172">R24,15</text>
<text x="500" y="179">2,5</text>
<text x="758" y="175" transform="rotate(-30 758 175)">8</text>
<text x="471" y="182" transform="rotate(-90 471 182)">9,6</text>
<text x="569" y="182" transform="rotate(-90 569 182)">23</text>
<text x="140" y="188">R18,5</text>
<text x="140" y="193">2 места</text>
<text x="555" y="196">2,5</text>
<text x="809" y="197" transform="rotate(-90 809 197)">327</text>
<text x="52" y="204" transform="rotate(-90 52 204)">155</text>
<text x="300" y="201">82,55</text>
<text x="777" y="209" transform="rotate(-90 777 209)">34,9</text>
<text x="292" y="210">R75</text>
<text x="609" y="217" transform="rotate(-90 609 217)">269,88</text>
<text x="797" y="218" transform="rotate(-90 797 218)">269,875</text>
<text x="42" y="227" transform="rotate(-90 42 227)">228</text>
<text x="297" y="226">R10</text>
<text x="620" y="224" transform="rotate(-90 620 224)">215,88</text>
<text x="749" y="224">6</text>
<text x="147" y="240" transform="rotate(32 147 240)">65</text>
<text x="236" y="239" transform="rotate(-90 236 239)">35</text>
<text x="569" y="236" transform="rotate(-90 569 236)">22,2</text>
<text x="686" y="239">27</text>
<text x="706" y="240" transform="rotate(36 706 240)">R50</text>
<text x="508" y="244">59</text>
<text x="333" y="252">R3</text>
<text x="556" y="248">2,5</text>
<text x="584" y="250" transform="rotate(-90 584 250)">160,35*</text>
<text x="630" y="249" transform="rotate(-90 630 249)">161,925</text>
<text x="777" y="246" transform="rotate(-90 777 246)">15,5</text>
<text x="110" y="257" transform="rotate(-25 110 257)">6,</text>
<text x="113" y="256" transform="rotate(-25 113 256)">3</text>
<text x="333" y="257">4 места</text>
<text x="515" y="252">R5</text>
<text x="703" y="252">85</text>
<text x="732" y="252" transform="rotate(35 732 252)">49,</text>
<text x="736" y="255" transform="rotate(35 736 255)">5*</text>
<text x="558" y="263">1</text>
<text x="692" y="261" transform="rotate(-17 692 261)">35</text>
<text x="773" y="261">R21</text>
<text x="73" y="266" transform="rotate(65 73 266)">35</text>
<text x="243" y="268">35</text>
<text x="368" y="265" transform="rotate(-90 368 265)">97</text>
<text x="558" y="268">2 места</text>
<text x="640" y="265" transform="rotate(-90 640 265)">97</text>
<text x="68" y="274" transform="rotate(65 68 274)">48</text>
<text x="232" y="273">2 места</text>
<text x="275" y="271">R100</text>
<text x="754" y="275">R50</text>
<text x="787" y="275" transform="rotate(-90 787 275)">73,025</text>
<text x="114" y="277" transform="rotate(-55 114 277)">120</text>
<text x="98" y="287" transform="rotate(-85 98 287)">3</text>
<text x="495" y="285" transform="rotate(-90 495 285)">2,5</text>
<text x="524" y="283">2,5</text>
<text x="714" y="286">R6</text>
<text x="98" y="290" transform="rotate(-85 98 290)">6,</text>
<text x="444" y="293" transform="rotate(-90 444 293)">69,8</text>
<text x="559" y="293" transform="rotate(-90 559 293)">60,3</text>
<text x="727" y="292" transform="rotate(-35 727 292)">20</text>
<text x="714" y="295" transform="rotate(25 714 295)">R10</text>
<text x="549" y="302" transform="rotate(-90 549 302)">2,5</text>
<text x="748" y="304">R110</text>
<text x="94" y="310" transform="rotate(65 94 310)">130*</text>
<text x="476" y="306">2,5</text>
<text x="510" y="311" transform="rotate(-90 510 311)">2,5</text>
<text x="637" y="311">85</text>
<text x="726" y="310" transform="rotate(40 726 310)">R10</text>
<text x="712" y="318" transform="rotate(40 712 318)">30</text>
<text x="723" y="314" transform="rotate(40 723 314)">2 места</text>
<text x="784" y="319">R138,35</text>
<text x="634" y="329">98</text>
<text x="315" y="330">42</text>
<text x="449" y="330" transform="rotate(-90 449 330)">2,5</text>
<text x="543" y="330">M12</text>
<text x="710" y="330">117,51</text>
<text x="461" y="340">25</text>
<text x="532" y="340">19</text>
<text x="700" y="340">187,51*</text>
<text x="467" y="350">50,8</text>
<text x="523" y="350">38,05</text>
<text x="493" y="360">139,7</text>
<text x="287" y="412">5</text>
<text x="132" y="428">6</text>
<text x="113" y="435">1</text>
<text x="418" y="432" transform="rotate(-90 418 432)">8</text>
<text x="100" y="441">2 места</text>
<text x="247" y="439" transform="rotate(-90 247 439)">12</text>
<text x="708" y="447">2:5</text>
<text x="118" y="465" transform="rotate(-90 118 465)">35</text>
<text x="123" y="473" transform="rotate(-90 123 473)">2 места</text>
<text x="128" y="510">6:5</text>
<text x="418" y="507" transform="rotate(-90 418 507)">8</text>
<text x="653" y="509">1. *- размеры для справок;</text>
<text x="280" y="512">6,3</text>
<text x="297" y="514" transform="rotate(-90 297 514)">1,5</text>
<text x="653" y="514">2. Предельные отклонения по H14; h14;</text>
<text x="729" y="514">IT14/2;</text>
<text x="263" y="522" transform="rotate(-90 263 522)">25</text>
<text x="606" y="521">2:5</text>
<text x="653" y="520">3. Неуказанные фаски- 0.5х45 , радиусы- R0.5 мм.</text>
<text x="653" y="525">4. Неуказанные литейные радиусы R 3...5 мм.</text>
<text x="306" y="534">5</text>
<text x="653" y="530">5. Надпись &quot;401&quot; выполнить по мат.модели высотой -1.5 мм.</text>
</g>
<g font-size="4.5">
<text x="790" y="553">Лит.</text>
<text x="805" y="553">Масса</text>
<text x="820" y="553">Масштаб</text>
<text x="652" y="558">Изм.</text>
<text x="652" y="563">Pазраб.</text>
<text x="659" y="558">Лист</text>
<text x="669" y="563">Арзамасов В.В.</text>
<text x="673" y="558">№ докум.</text>
<text x="695" y="558">Подп.</text>
<text x="707" y="558">Дата</text>
<text x="652" y="568">Пров.</text>
<text x="652" y="573">Т.контр.</text>
<text x="787" y="573">Лист</text>
<text x="800" y="573">1</text>
<text x="806" y="573">Листов</text>
<text x="826" y="573">1</text>
<text x="652" y="578">Нач.отд.</text>
<text x="652" y="583">Н.контр.</text>
<text x="652" y="588">Утв.</text>
</g>
<text font-size="3.5" x="706" y="563">30.12.20</text>
</svg>
